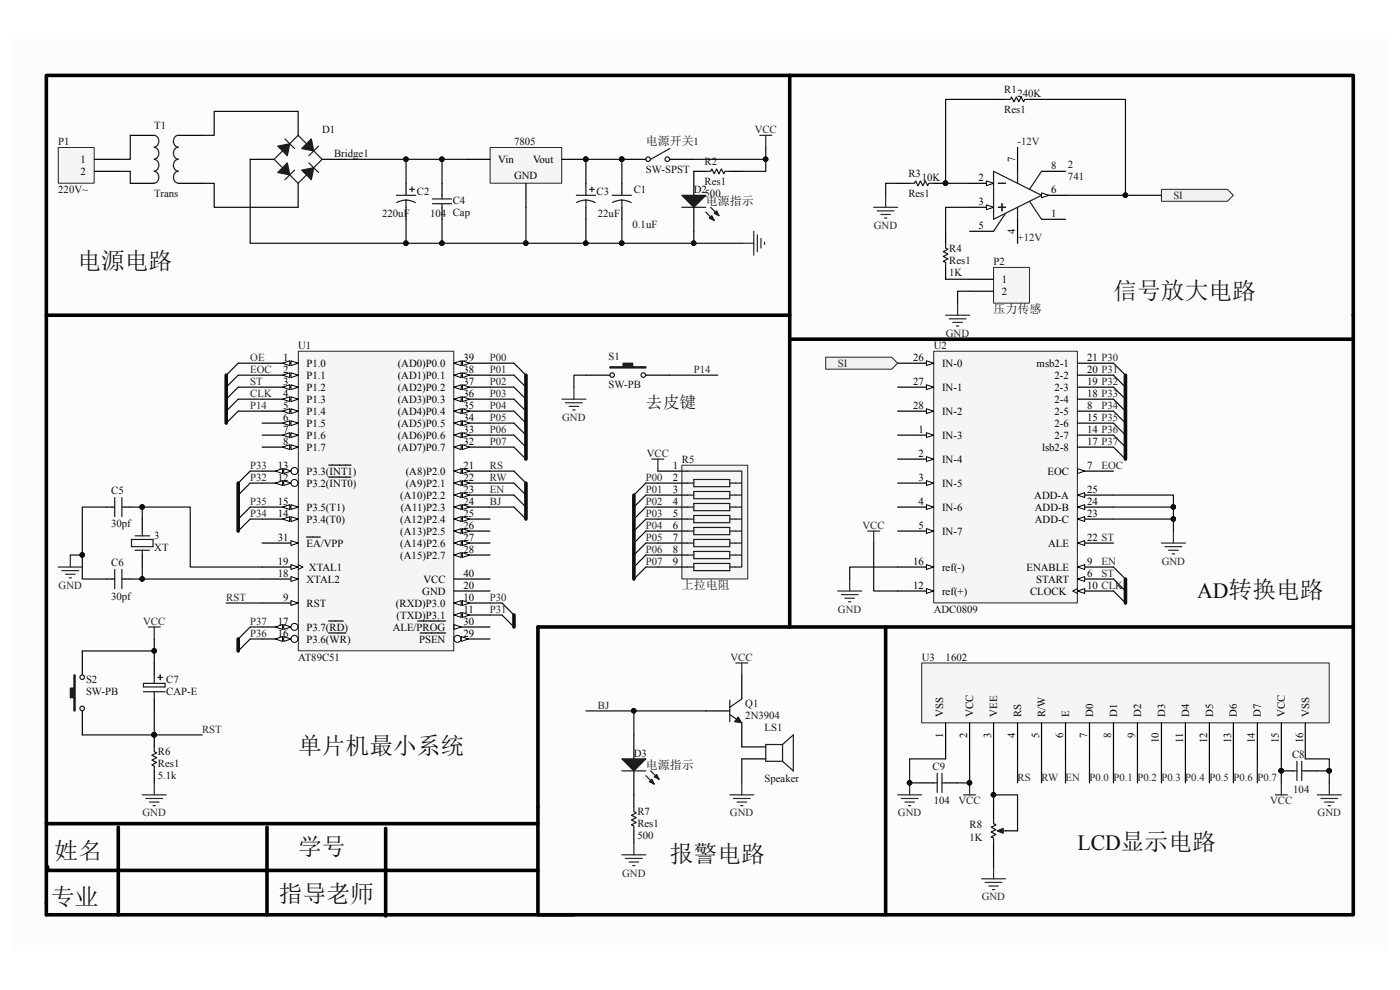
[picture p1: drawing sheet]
<svg xmlns="http://www.w3.org/2000/svg" width="297mm" height="210mm" viewBox="0 0 297 210" stroke-linecap="round" stroke-linejoin="round" font-family="sans-serif">
<path d="M2.2 8.4h292.5v193.2h-292.5z" fill="#fcfcfc"/>
<path d="M63.3 74.5h33v63.5h-33z" fill="#f5f5f5"/>
<path d="M63.3 74.5h33v63.5h-33z" fill="none" stroke="#262626" stroke-width=".21"/>
<path d="M55.6 115.2h7.6" fill="none" stroke="#000" stroke-width=".25"/>
<path d="M61.7 114.7l1.5 .5-1.5 .5z" fill="#fcfcfc" stroke="#000" stroke-width=".21"/>
<path d="M65 113.9h3M55.6 120.3h7.6" fill="none" stroke="#000" stroke-width=".25"/>
<path d="M63.2 119.8l1.1 .5-1.1 .5" fill="none" stroke="#000" stroke-width=".21"/>
<path d="M61.7 119.8l1.5 .5-1.5 .5z" fill="#fcfcfc" stroke="#000" stroke-width=".21"/>
<path d="M55.6 122.8h7.6" fill="none" stroke="#000" stroke-width=".25"/>
<path d="M61.7 122.3l1.5 .5-1.5 .5z" fill="#fcfcfc" stroke="#000" stroke-width=".21"/>
<path d="M55.6 127.9h7.6" fill="none" stroke="#000" stroke-width=".25"/>
<path d="M61.7 127.4l1.5 .5-1.5 .5z" fill="#fcfcfc" stroke="#000" stroke-width=".21"/>
<path d="M55.6 133h7.6" fill="none" stroke="#000" stroke-width=".25"/>
<g fill="#fcfcfc" stroke="#000" stroke-width=".21">
<path d="M60.2 132.5l1.5 .5-1.5 .5z"/>
<path d="M58.4 133l1.5-.5v1z"/>
<circle cx="62.5" cy="133" r=".74"/>
</g>
<path d="M55.6 135.5h7.6M69.7 131.7h3.1" fill="none" stroke="#000" stroke-width=".25"/>
<g fill="#fcfcfc" stroke="#000" stroke-width=".21">
<path d="M60.2 135l1.5 .5-1.5 .6z"/>
<path d="M58.4 135.5l1.5-.5v1.1z"/>
<circle cx="62.5" cy="135.5" r=".74"/>
</g>
<path d="M55.6 102.5h7.6M69.7 134.3h3.6" fill="none" stroke="#000" stroke-width=".25"/>
<g fill="#fcfcfc" stroke="#000" stroke-width=".21">
<path d="M60.2 102l1.5 .5-1.5 .5z"/>
<path d="M58.4 102.5l1.5-.5v1z"/>
<circle cx="62.5" cy="102.5" r=".74"/>
</g>
<path d="M55.6 99.9h7.6M69.7 101.2h4.8" fill="none" stroke="#000" stroke-width=".25"/>
<g fill="#fcfcfc" stroke="#000" stroke-width=".21">
<path d="M60.2 99.4l1.5 .5-1.5 .5z"/>
<path d="M58.4 99.9l1.5-.5v1z"/>
<circle cx="62.5" cy="99.9" r=".74"/>
</g>
<path d="M69.7 98.7h4.8M55.6 110.1h7.6" fill="none" stroke="#000" stroke-width=".25"/>
<g fill="#fcfcfc" stroke="#000" stroke-width=".21">
<path d="M61.7 109.6l1.5 .5-1.5 .5z"/>
<path d="M59.9 110.1l1.6-.5v1z"/>
</g>
<path d="M55.6 107.6h7.6" fill="none" stroke="#000" stroke-width=".25"/>
<g fill="#fcfcfc" stroke="#000" stroke-width=".21">
<path d="M61.7 107.1l1.5 .5-1.5 .5z"/>
<path d="M59.9 107.6l1.6-.5v1z"/>
</g>
<path d="M55.6 77h7.6" fill="none" stroke="#000" stroke-width=".25"/>
<g fill="#fcfcfc" stroke="#000" stroke-width=".21">
<path d="M61.7 76.5l1.5 .5-1.5 .5z"/>
<path d="M59.9 77l1.6-.5v1z"/>
</g>
<path d="M55.6 79.6h7.6" fill="none" stroke="#000" stroke-width=".25"/>
<g fill="#fcfcfc" stroke="#000" stroke-width=".21">
<path d="M61.7 79.1l1.5 .5-1.5 .5z"/>
<path d="M59.9 79.6l1.6-.5v1z"/>
</g>
<path d="M55.6 82.1h7.6" fill="none" stroke="#000" stroke-width=".25"/>
<g fill="#fcfcfc" stroke="#000" stroke-width=".21">
<path d="M61.7 81.6l1.5 .5-1.5 .5z"/>
<path d="M59.9 82.1l1.6-.5v1z"/>
</g>
<path d="M55.6 84.7h7.6" fill="none" stroke="#000" stroke-width=".25"/>
<g fill="#fcfcfc" stroke="#000" stroke-width=".21">
<path d="M61.7 84.2l1.5 .5-1.5 .5z"/>
<path d="M59.9 84.7l1.6-.5v1z"/>
</g>
<path d="M55.6 87.2h7.6" fill="none" stroke="#000" stroke-width=".25"/>
<g fill="#fcfcfc" stroke="#000" stroke-width=".21">
<path d="M61.7 86.7l1.5 .5-1.5 .5z"/>
<path d="M59.9 87.2l1.6-.5v1z"/>
</g>
<path d="M55.6 89.8h7.6" fill="none" stroke="#000" stroke-width=".25"/>
<g fill="#fcfcfc" stroke="#000" stroke-width=".21">
<path d="M61.7 89.2l1.5 .6-1.5 .5z"/>
<path d="M59.9 89.8l1.6-.6v1.1z"/>
</g>
<path d="M55.6 92.3h7.6" fill="none" stroke="#000" stroke-width=".25"/>
<g fill="#fcfcfc" stroke="#000" stroke-width=".21">
<path d="M61.7 91.8l1.5 .5-1.5 .5z"/>
<path d="M59.9 92.3l1.6-.5v1z"/>
</g>
<path d="M55.6 94.8h7.6" fill="none" stroke="#000" stroke-width=".25"/>
<g fill="#fcfcfc" stroke="#000" stroke-width=".21">
<path d="M61.7 94.3l1.5 .5-1.5 .6z"/>
<path d="M59.9 94.8l1.6-.5v1.1z"/>
</g>
<path d="M96.3 77h7.6" fill="none" stroke="#000" stroke-width=".25"/>
<g fill="#fcfcfc" stroke="#000" stroke-width=".21">
<path d="M96.3 77l1.5-.5v1z"/>
<path d="M98.1 76.5l1.5 .5-1.5 .5z"/>
</g>
<path d="M96.3 79.6h7.6" fill="none" stroke="#000" stroke-width=".25"/>
<g fill="#fcfcfc" stroke="#000" stroke-width=".21">
<path d="M96.3 79.6l1.5-.5v1z"/>
<path d="M98.1 79.1l1.5 .5-1.5 .5z"/>
</g>
<path d="M96.3 82.1h7.6" fill="none" stroke="#000" stroke-width=".25"/>
<g fill="#fcfcfc" stroke="#000" stroke-width=".21">
<path d="M96.3 82.1l1.5-.5v1z"/>
<path d="M98.1 81.6l1.5 .5-1.5 .5z"/>
</g>
<path d="M96.3 84.7h7.6" fill="none" stroke="#000" stroke-width=".25"/>
<g fill="#fcfcfc" stroke="#000" stroke-width=".21">
<path d="M96.3 84.7l1.5-.5v1z"/>
<path d="M98.1 84.2l1.5 .5-1.5 .5z"/>
</g>
<path d="M96.3 87.2h7.6" fill="none" stroke="#000" stroke-width=".25"/>
<g fill="#fcfcfc" stroke="#000" stroke-width=".21">
<path d="M96.3 87.2l1.5-.5v1z"/>
<path d="M98.1 86.7l1.5 .5-1.5 .5z"/>
</g>
<path d="M96.3 89.8h7.6" fill="none" stroke="#000" stroke-width=".25"/>
<g fill="#fcfcfc" stroke="#000" stroke-width=".21">
<path d="M96.3 89.8l1.5-.6v1.1z"/>
<path d="M98.1 89.2l1.5 .6-1.5 .5z"/>
</g>
<path d="M96.3 92.3h7.6" fill="none" stroke="#000" stroke-width=".25"/>
<g fill="#fcfcfc" stroke="#000" stroke-width=".21">
<path d="M96.3 92.3l1.5-.5v1z"/>
<path d="M98.1 91.8l1.5 .5-1.5 .5z"/>
</g>
<path d="M96.3 94.8h7.6" fill="none" stroke="#000" stroke-width=".25"/>
<g fill="#fcfcfc" stroke="#000" stroke-width=".21">
<path d="M96.3 94.8l1.5-.5v1.1z"/>
<path d="M98.1 94.3l1.5 .5-1.5 .6z"/>
</g>
<path d="M96.3 99.9h7.6" fill="none" stroke="#000" stroke-width=".25"/>
<g fill="#fcfcfc" stroke="#000" stroke-width=".21">
<path d="M96.3 99.9l1.5-.5v1z"/>
<path d="M98.1 99.4l1.5 .5-1.5 .5z"/>
</g>
<path d="M96.3 102.5h7.6" fill="none" stroke="#000" stroke-width=".25"/>
<g fill="#fcfcfc" stroke="#000" stroke-width=".21">
<path d="M96.3 102.5l1.5-.5v1z"/>
<path d="M98.1 102l1.5 .5-1.5 .5z"/>
</g>
<path d="M96.3 105h7.6" fill="none" stroke="#000" stroke-width=".25"/>
<g fill="#fcfcfc" stroke="#000" stroke-width=".21">
<path d="M96.3 105l1.5-.5v1z"/>
<path d="M98.1 104.5l1.5 .5-1.5 .5z"/>
</g>
<path d="M96.3 107.6h7.6" fill="none" stroke="#000" stroke-width=".25"/>
<g fill="#fcfcfc" stroke="#000" stroke-width=".21">
<path d="M96.3 107.6l1.5-.5v1z"/>
<path d="M98.1 107.1l1.5 .5-1.5 .5z"/>
</g>
<path d="M96.3 110.1h7.6" fill="none" stroke="#000" stroke-width=".25"/>
<g fill="#fcfcfc" stroke="#000" stroke-width=".21">
<path d="M96.3 110.1l1.5-.5v1z"/>
<path d="M98.1 109.6l1.5 .5-1.5 .5z"/>
</g>
<path d="M96.3 112.7h7.6" fill="none" stroke="#000" stroke-width=".25"/>
<g fill="#fcfcfc" stroke="#000" stroke-width=".21">
<path d="M96.3 112.7l1.5-.6v1.1z"/>
<path d="M98.1 112.1l1.5 .6-1.5 .5z"/>
</g>
<path d="M96.3 115.2h7.6" fill="none" stroke="#000" stroke-width=".25"/>
<g fill="#fcfcfc" stroke="#000" stroke-width=".21">
<path d="M96.3 115.2l1.5-.5v1z"/>
<path d="M98.1 114.7l1.5 .5-1.5 .5z"/>
</g>
<path d="M96.3 117.7h7.6" fill="none" stroke="#000" stroke-width=".25"/>
<g fill="#fcfcfc" stroke="#000" stroke-width=".21">
<path d="M96.3 117.7l1.5-.5v1z"/>
<path d="M98.1 117.2l1.5 .5-1.5 .5z"/>
</g>
<path d="M96.3 135.5h7.6" fill="none" stroke="#000" stroke-width=".25"/>
<g fill="#fcfcfc" stroke="#000" stroke-width=".21">
<path d="M97.8 135l1.6 .5-1.6 .6z"/>
<circle cx="97.1" cy="135.5" r=".74"/>
</g>
<path d="M89.1 134.3h5.4M96.3 133h7.6" fill="none" stroke="#000" stroke-width=".25"/>
<path d="M96.3 132.5l1.5 .5-1.5 .5z" fill="#fcfcfc" stroke="#000" stroke-width=".21"/>
<path d="M88.6 131.7h5.9M96.3 130.5h7.6" fill="none" stroke="#000" stroke-width=".25"/>
<g fill="#fcfcfc" stroke="#000" stroke-width=".21">
<path d="M96.3 130.5l1.5-.6v1.1z"/>
<path d="M98.1 129.9l1.5 .6-1.5 .5z"/>
</g>
<path d="M96.3 127.9h7.6" fill="none" stroke="#000" stroke-width=".25"/>
<g fill="#fcfcfc" stroke="#000" stroke-width=".21">
<path d="M96.3 127.9l1.5-.5v1z"/>
<path d="M98.1 127.4l1.5 .5-1.5 .5z"/>
</g>
<path d="M96.3 125.4h7.6M96.3 122.8h7.6" fill="none" stroke="#000" stroke-width=".25"/>
<path d="M144.7 98.7h13.9v24.1h-13.9z" fill="#f5f5f5"/>
<path d="M144.7 98.7h13.9v24.1h-13.9z" fill="none" stroke="#262626" stroke-width=".21"/>
<g fill="none" stroke="#1c1c1c" stroke-width=".25">
<path d="M87.4 39.7v1M84.1 41.4h4.1M86.1 42.4v1.6M86.1 42.4l1.3 .2 .7 .4M86.1 42.4l-.8 .1-1.1 .5M86.9 40.2h1M145.9 99.9h11.5v20.4h-2.6M23.8 107.6h.5M24.3 105.5v4.1M25.9 107.6h.5M25.9 105.5v4.1M27.9 114.4h4.6v1.6h-4.6z"/>
<path d="M28.7 113.7h3M28.7 116.7h3M30.2 112.7v1M30.2 116.7v1M145.9 117.7h1.3M145.9 115.2h1.3M145.9 112.7h1.3M145.9 110.1h1.3M145.9 107.6h1.3M145.9 105h1.3M145.9 102.5h1.3M147.2 101.7h7.6v1.5h-7.6z"/>
<path d="M147.2 104.3h7.6v1.5h-7.6zM147.2 106.8h7.6v1.5h-7.6zM147.2 109.3h7.6v1.6h-7.6zM147.2 111.9h7.6v1.5h-7.6zM147.2 114.4h7.6v1.6h-7.6zM147.2 117h7.6v1.5h-7.6zM147.2 119.5h7.6v1.5h-7.6zM154.8 117.7h2.6M154.8 115.2h2.6M154.8 112.7h2.6M154.8 110.1h2.6M154.8 107.6h2.6"/>
<path d="M154.8 105h2.6M154.8 102.5h2.6M23.8 122.8h.5M24.3 120.8v4.1M25.9 120.8v4.1M25.9 122.8h.5M145.9 120.3h1.3M30.4 145h4.6v.7h-4.6zM30.4 146.7h4.6M32.7 143.2v1.8M32.7 146.7v1.6M33.5 143.7h1"/>
<path d="M34 143.2v1"/>
<circle cx="17.4" cy="150.3" r=".48"/>
<circle cx="17.4" cy="143.7" r=".48"/>
</g>
<g fill="none" stroke="#000" stroke-width=".25">
<path d="M86.1 38.9v2.5M86.1 44v2.5M139.6 99.9h6.3M22.6 107.6h1.2M26.4 107.6h1.2M30.2 110.1v2.6M30.2 117.7v2.6M139.6 117.7h6.3M139.6 115.2h6.3M139.6 112.7h6.3M139.6 110.1h6.3M139.6 107.6h6.3"/>
<path d="M139.6 105h6.3M139.6 102.5h6.3M17.5 138.1v5.1M22.6 122.8h1.2M26.4 122.8h1.2M139.6 120.3h6.3M17.5 150.8v5.1M32.7 140.6v2.6M32.7 148.3v2.5"/>
</g>
<g fill="none" stroke="#0e0e0e" stroke-width=".25">
<path d="M53.1 99.9l-2.6 2.6M53.1 102.5l-2.6 2.5M53.1 107.6l-2.6 2.5M53.1 110.1l-2.6 2.6M137 102.5l-2.5 2.5M137 105l-2.5 2.6M137 107.6l-2.5 2.5M137 110.1l-2.5 2.6M137 112.7l-2.5 2.5M137 115.2l-2.5 2.5M137 117.7l-2.5 2.6M53.1 133l-2.6 2.5"/>
<path d="M53.1 135.5l-2.6 2.6M106.5 127.9l2.5 2.6M106.5 130.5l2.5 2.5M137 120.3l-2.5 2.5"/>
</g>
<g fill="none" stroke="#262626" stroke-width=".25">
<path d="M138.3 97.4h2.5M139.6 97.4v2.5M14.9 117.7v2.6M12.4 120.3h5.1M13.1 121h3.6M13.9 121.8h2M14.7 122.6h.5M31.5 133h2.5M32.7 133v2.5M30.2 168.6h5.1M30.9 169.4h3.6M31.7 170.1h2"/>
<path d="M32.5 170.9h.5M32.7 166.1v2.5"/>
</g>
<path d="M15.7 143.2h.2v7.6h-.2v-2.8h-.8v-2h.8z" fill-rule="evenodd" fill="#1c1c1c" stroke="#1c1c1c" stroke-width=".25"/>
<path d="M9.8 66.9h157.7M287.1 66.9v66.1h-119.6M287.1 133v61h-173v-22.8" fill="none" stroke="#000" stroke-width=".76"/>
<path d="M104 31.3h15.2v7.6h-15.2z" fill="#f5f5f5"/>
<path d="M104 31.3h15.2v7.6h-15.2z" fill="none" stroke="#262626" stroke-width=".21"/>
<g fill="none" stroke="#000" stroke-width=".25">
<path d="M27.6 28.7h5.1M27.6 38.9h5.1M37.8 28.7h5.1M37.8 38.9h5.1M53.1 33.8h5.1M63.2 23.6v5.1M63.2 38.9v5.1M68.3 33.8h5.1M93.8 38.9v2.5M98.9 33.8h5M111.6 38.9v5.1M119.2 33.8h5.1"/>
<path d="M124.3 38.9v2.5M131.9 38.9v2.5M147.2 36.3v5.1M93.8 44v2.5M124.3 44v2.5M131.9 44v2.5M147.2 44v5.1"/>
</g>
<circle cx="124.3" cy="33.8" r=".48" fill="#0e0e0e" stroke="#0e0e0e" stroke-width=".21"/>
<g fill="none" stroke="#1c1c1c" stroke-width=".25">
<path d="M32.7 28.7a1.29 1.29 0 0 1 1 1.3 1.29 1.29 0 0 1-1 1.2M32.7 31.3a1.29 1.29 0 0 1 1 1.2 1.29 1.29 0 0 1-1 1.2M32.7 33.8a1.29 1.29 0 0 1 1 1.2 1.29 1.29 0 0 1-1 1.3M32.7 36.3a1.29 1.29 0 0 1 1 1.3 1.29 1.29 0 0 1-1 1.2M37.8 28.7a1.27 1.27 0 0 0-1 1.3 1.27 1.27 0 0 0 1 1.2M37.8 31.3a1.27 1.27 0 0 0-1 1.2 1.27 1.27 0 0 0 1 1.2M37.8 33.8a1.27 1.27 0 0 0-1 1.2 1.27 1.27 0 0 0 1 1.3M37.8 36.3a1.27 1.27 0 0 0-1 1.3 1.27 1.27 0 0 0 1 1.2M58.2 33.8l5-5.1 5.1 5.1-5.1 5.1zM60.4 29.5l2.1 2M62.5 36.1l-2.1 2M65.5 34.6l2.1 2"/>
<path d="M67.6 31l-2.1 2M125.6 39.7v1M91.7 42.2h4.1M91.7 43.2h4.1M93.8 41.4v.8M93.8 43.2v.8M122.3 41.4h4M124.3 42.4v1.6M124.3 42.4l1.2 .2 .8 .4M124.3 42.4l-.8 .1-1.2 .5M125.1 40.2h1M129.9 41.4h4.1"/>
<path d="M131.9 42.4v1.6M131.9 42.4l1.2 .2 .8 .4M131.9 42.4l-.8 .1-1.2 .5M144.6 44h5.1M149.7 45l1.8 1.8M150.7 44l1.8 1.8"/>
</g>
<g fill="#1c1c1c" stroke="#1c1c1c" stroke-width=".25">
<path d="M144.6 41.4h5.1l-2.5 2.6z"/>
<path d="M150.5 46.3l.5-.5 .5 1z"/>
<path d="M151.5 45.2l.5-.5 .5 1.1z"/>
<path d="M58.9 31l2.6-.5-.5 2.5z"/>
<path d="M66 29.5l.6 2.5-2.6-.5z"/>
<path d="M61 34.6l.5 2.5-2.6-.5z"/>
<path d="M64 36.1l2.6-.5-.6 2.5z"/>
</g>
<path d="M161.2 28.7h2.5M162.4 28.7v2.6M157.4 51.6h2.5M159.9 49.1v5M160.7 49.8v3.6M161.4 50.6v2M162.2 51.4v.5" fill="none" stroke="#262626" stroke-width=".25"/>
<path d="M12.4 31.3h7.6v7.6h-7.6z" fill="#f5f5f5"/>
<path d="M12.4 31.3h7.6v7.6h-7.6z" fill="none" stroke="#262626" stroke-width=".21"/>
<path d="M20 33.8h5.1M20 36.3h5.1M205.7 38.9h5.1" fill="none" stroke="#000" stroke-width=".25"/>
<path d="M209.3 38.4l1.5 .5-1.5 .5z" fill="#fcfcfc" stroke="#000" stroke-width=".21"/>
<path d="M205.7 44h5.1" fill="none" stroke="#000" stroke-width=".25"/>
<path d="M209.3 43.5l1.5 .5-1.5 .5z" fill="#fcfcfc" stroke="#000" stroke-width=".21"/>
<path d="M221 41.4h5" fill="none" stroke="#000" stroke-width=".25"/>
<path d="M221 40.9l1.5 .5-1.5 .5z" fill="#fcfcfc" stroke="#000" stroke-width=".21"/>
<path d="M190.4 38.9h2.6M198.1 38.9h2.5M210.8 21.1h2.5M215.9 31.3v5M218.4 21.1h2.6M221 36.3h5M205.7 49.1h5.1M215.9 46.5v5.1M221 46.5h5" fill="none" stroke="#000" stroke-width=".25"/>
<path d="M193 38.9h1l.2-.5 .6 1 .5-1 .5 1 .5-1 .5 1 .2-.5h1.1M210.8 36.3l10.2 5.1-10.2 5.1zM211.8 38.9h1.5M213.3 21.1h1l.3-.5 .5 1 .5-1 .5 1 .5-1 .5 1 .3-.5h1M215.9 36.3v2.6M221 36.3l-2.6 3.9M211.8 44h1.5M212.6 43.2v1.5M213.3 45.2l-2.5 3.9M215.9 44v2.5M218.4 42.7l2.6 3.8" fill="none" stroke="#1c1c1c" stroke-width=".25"/>
<circle cx="200.6" cy="38.9" r=".48" fill="#0e0e0e" stroke="#0e0e0e" stroke-width=".21"/>
<path d="M185.3 44h5.1M186.1 44.7h3.6M186.9 45.5h2M187.6 46.3h.5M187.9 41.4v2.6" fill="none" stroke="#262626" stroke-width=".25"/>
<path d="M210.8 56.8h7.6v7.5h-7.6z" fill="#f5f5f5"/>
<path d="M210.8 56.7h7.6v7.6h-7.6z" fill="none" stroke="#262626" stroke-width=".21"/>
<g fill="none" stroke="#000" stroke-width=".25">
<path d="M147.2 36.3h2.5M154.8 36.3h2.6M200.6 49.1v2.5M200.6 56.7v2.5M205.7 59.2h5.1M205.7 61.8h5.1M32.7 155.9v2.5M134.5 155.9v5.1M157.4 158.4h5M32.7 163.5v2.6M134.5 163.5v7.7M134.5 176.2v2.6"/>
<path d="M157.4 161h5"/>
</g>
<path d="M149.7 36.3h1l.3-.5 .5 1.1 .5-1.1 .5 1.1 .5-1.1 .5 1.1 .3-.6h1M200.6 51.6v1l.5 .3-1 .5 1 .5-1 .5 1 .5-1 .5 .5 .3v1M32.7 158.4v1.1l.5 .2-1 .5 1 .5-1 .5 1 .5-1 .6 .5 .2v1M166 157.9l2.3-2v7.6l-2.3-2M166 157.9v3.6M166 157.9h-3.6v3.6h3.6M131.9 163.5h5.1M134.5 171.2v1l.5 .2-1 .5 1 .5-1 .6 1 .5-1 .5 .5 .2v1M137 164.5l1.8 1.8M138 163.5l1.8 1.8" fill="none" stroke="#1c1c1c" stroke-width=".25"/>
<g fill="none" stroke="#262626" stroke-width=".25">
<path d="M200.6 66.9h5.1M201.4 67.6h3.5M202.1 68.4h2.1M202.9 69.2h.5M203.1 64.3v2.6M134.5 178.8v2.5M154.8 168.6h5.1M155.6 169.4h3.5M156.3 170.1h2.1M157.1 170.9h.5M157.4 166.1v2.5M131.9 181.3h5.1"/>
<path d="M132.7 182.1h3.5M133.5 182.9h2M134.2 183.6h.5"/>
</g>
<g fill="#1c1c1c" stroke="#1c1c1c" stroke-width=".25">
<path d="M131.9 161h5.1l-2.5 2.5z"/>
<path d="M137.8 165.8l.5-.5 .5 1z"/>
<path d="M138.8 164.8l.5-.5 .5 1z"/>
</g>
<circle cx="32.7" cy="155.9" r=".48" fill="#0e0e0e" stroke="#0e0e0e" stroke-width=".21"/>
<path d="M167.5 16h119.6v50.9M167.5 16h-157.7v178h112M167.5 16v117M167.5 72h119.6M187.9 133v61" fill="none" stroke="#000" stroke-width=".76"/>
<path d="M195.6 140.7h86.4v12.6h-86.4z" fill="#f5f5f5"/>
<path d="M195.5 140.6h86.5v12.7h-86.5z" fill="none" stroke="#262626" stroke-width=".21"/>
<g fill="none" stroke="#000" stroke-width=".25">
<path d="M200.6 153.3v7.7M205.7 153.3v7.7M210.8 153.3v7.7M215.9 153.3v7.7M221 153.3v7.7M226 153.3v7.7M231.1 153.3v7.7M236.2 153.3v7.7M241.3 153.3v7.7M246.4 153.3v7.7M251.5 153.3v7.7M256.6 153.3v7.7"/>
<path d="M261.7 153.3v7.7M266.7 153.3v7.7M271.8 153.3v7.7M276.9 153.3v7.7M195.5 166.1h2.6M200.6 166.1h2.5M210.8 171.2v2.5M210.8 178.8v2.5M213.3 176.2h2.6M271.8 163.5h2.6M276.9 163.5h2.6"/>
</g>
<g fill="none" stroke="#262626" stroke-width=".25">
<path d="M190.4 168.6h5.1M191.2 169.4h3.6M192 170.1h2M192.7 170.9h.5M193 166.1v2.5M204.4 168.6h2.6M205.7 166.1v2.5M270.6 168.6h2.5M271.8 166.1v2.5M279.5 168.6h5M280.2 169.4h3.6M281 170.1h2"/>
<path d="M281.7 170.9h.6M282 166.1v2.5M208.2 186.4h5.1M209 187.2h3.6M209.8 187.9h2M210.5 188.7h.5M210.8 183.9v2.5"/>
</g>
<g fill="#0e0e0e" stroke="#0e0e0e" stroke-width=".21">
<circle cx="205.7" cy="166" r=".48"/>
<circle cx="192.9" cy="166" r=".48"/>
<circle cx="271.8" cy="163.5" r=".48"/>
</g>
<path d="M198.1 166.1h.7M198.8 164v4.1M199.8 164v4.1M199.8 166.1h.8M210.8 173.7v1l.5 .3-1 .5 1 .5-1 .5 1 .5-1 .5 .5 .3v1M212.1 176.2h1.2M274.4 163.5h.7M275.1 161.5v4.1M276.2 161.5v4.1M276.2 163.5h.7" fill="none" stroke="#1c1c1c" stroke-width=".25"/>
<path d="M211.5 176.2l1.3-.5v1z" fill="#1c1c1c" stroke="#1c1c1c" stroke-width=".25"/>
<path d="M246.4 40.2h14l1.3 1.2-1.3 1.3h-14z" fill-rule="evenodd" fill="#f0f0f0" stroke="#262626" stroke-width=".21"/>
<path d="M167.5 133h-53.4v38.2M9.8 174.7h104.3M25.1 175.5v18.5M56.6 175.5v18.5M81.8 175.7v18.6M10.1 183.9v.7h104" fill="none" stroke="#000" stroke-width=".76"/>
<path d="M131.9 33.8h5.1M142.1 33.8h5.1M124.3 79.6h5.1M137 79.6h5.1M149.7 150.8h5.1M157.4 143.2v5.1M157.4 153.3v5.1" fill="none" stroke="#000" stroke-width=".25"/>
<path d="M129.4 77.8h2.8v-.8h2v.8h2.8v.3h-7.6z" fill-rule="evenodd" fill="#1c1c1c" stroke="#1c1c1c" stroke-width=".25"/>
<g fill="none" stroke="#1c1c1c" stroke-width=".25">
<path d="M142.1 31.5l-4.1 2.3M154.8 151.6l2.6 1.7M154.8 148.5v4.6M157.4 148.3l-2.6 1.7"/>
<circle cx="137.5" cy="33.8" r=".48"/>
<circle cx="141.6" cy="33.8" r=".48"/>
<circle cx="129.9" cy="79.6" r=".48"/>
<circle cx="136.5" cy="79.6" r=".48"/>
</g>
<path d="M119.2 84.7h5.1M120 85.4h3.5M120.7 86.2h2.1M121.5 87h.5M121.8 82.1v2.6M156.1 140.6h2.5M157.4 140.6v2.6" fill="none" stroke="#262626" stroke-width=".25"/>
<g fill="#0e0e0e" stroke="#0e0e0e" stroke-width=".21">
<circle cx="131.9" cy="33.8" r=".48"/>
<circle cx="32.7" cy="138.1" r=".48"/>
<circle cx="30.2" cy="107.5" r=".48"/>
<circle cx="30.2" cy="122.8" r=".48"/>
<circle cx="17.4" cy="117.7" r=".48"/>
<circle cx="32.7" cy="155.9" r=".48"/>
<circle cx="131.9" cy="51.6" r=".48"/>
<circle cx="147.2" cy="51.6" r=".48"/>
<circle cx="93.7" cy="33.8" r=".48"/>
<circle cx="93.7" cy="51.6" r=".48"/>
<circle cx="111.6" cy="51.6" r=".48"/>
<circle cx="124.3" cy="51.6" r=".48"/>
<circle cx="86.1" cy="33.8" r=".48"/>
<circle cx="86.1" cy="51.6" r=".48"/>
<circle cx="238.7" cy="41.4" r=".48"/>
<circle cx="200.6" cy="38.9" r=".48"/>
<circle cx="271.8" cy="163.5" r=".48"/>
<circle cx="210.8" cy="168.6" r=".48"/>
<circle cx="282" cy="163.5" r=".49"/>
<circle cx="205.7" cy="166" r=".48"/>
<circle cx="192.9" cy="166" r=".48"/>
<circle cx="134.4" cy="150.8" r=".48"/>
<circle cx="162.4" cy="33.8" r=".48"/>
<circle cx="124.3" cy="33.8" r=".48"/>
</g>
<g fill="none" stroke="#0e0e0e" stroke-width=".25">
<path d="M25.1 36.3h2.5v2.6M27.6 28.7v5.1h-2.5M42.9 38.9h2.5v5.1h17.8M53.1 33.8v17.8h33M63.2 23.6h-17.8v5.1h-2.5M73.4 33.8h12.7M93.8 33.8h-7.7v5.1M98.9 33.8h-5.1v5.1M124.3 38.9v-5.1h7.6v5.1M147.2 33.8h15.2M162.4 31.3v5h-5M190.4 38.9h-2.5v2.5"/>
<path d="M210.8 21.1h-10.2v17.8h5.1M221 21.1h17.8v20.3M86.1 46.5v5.1h7.7M111.6 44v7.6h-17.8v-5.1M111.6 51.6h45.8M124.3 46.5v5.1M131.9 46.5v5.1M147.2 49.1v2.5M200.6 59.2h5.1M205.7 44h-5.1v5.1M226 41.4h20.4M55.6 77h-5.1l-2.5 2.6"/>
<path d="M55.6 79.6h-5.1l-2.5 2.5M103.9 77h5.1l2.6 2.6M103.9 79.6h5.1l2.6 2.5M124.3 79.6h-2.5v2.5M142.1 79.6h10.2M205.7 61.8h-2.6v2.5M53.1 99.9h2.5M55.6 82.1h-5.1l-2.5 2.6M55.6 84.7h-5.1l-2.5 2.5M55.6 87.2h-5.1l-2.5 2.6M103.9 99.9h5.1l2.6 2.6M103.9 82.1h5.1l2.6 2.6"/>
<path d="M103.9 84.7h5.1l2.6 2.5M103.9 87.2h5.1l2.6 2.6M103.9 94.8h5.1l2.6 2.6M103.9 92.3h5.1l2.6 2.5M103.9 89.8h5.1l2.6 2.5M14.9 117.7h2.6M22.6 107.6h-5.1v15.2h5.1M27.6 107.6h2.6v2.5M30.2 107.6h10.2v12.7h15.2M53.1 102.5h2.5M53.1 107.6h2.5M53.1 110.1h2.5"/>
<path d="M103.9 102.5h5.1l2.6 2.5M103.9 105h5.1l2.6 2.6M103.9 107.6h5.1l2.6 2.5M137 102.5h2.6M137 105h2.6M137 107.6h2.6M137 110.1h2.6M137 112.7h2.6M137 115.2h2.6M137 117.7h2.6M17.5 138.1h15.2M30.2 120.3v2.5h-2.6"/>
<path d="M30.2 122.8h25.4M32.7 135.5v5.1M48 127.9h7.6M53.1 133h2.5M53.1 135.5h2.5M103.9 127.9h2.6M103.9 130.5h2.6M137 120.3h2.6M17.5 155.9h25.4M32.7 150.8v5.1M124.3 150.8h10.2v5.1M134.5 150.8h15.2"/>
<path d="M157.4 161v5.1M200.6 161h-7.6v5.1h2.5M205.7 161v5.1h-2.6M210.8 161v10.2M210.8 168.6h5.1v7.6M215.9 161v5.1M221 161v5.1M226 161v5.1M231.1 161v5.1M236.2 161v5.1M241.3 161v5.1M246.4 161v5.1"/>
<path d="M251.5 161v5.1M256.6 161v5.1M261.7 161v5.1M266.7 161v5.1M271.8 161v5.1M276.9 161h5.1v5.1M279.5 163.5h2.5M210.8 181.3v2.6"/>
</g>
<path d="M48 79.6v10.2M111.6 79.6v17.8M50.5 102.5v10.2M111.6 102.5v7.6M134.5 105v17.8M50.5 135.5v2.6M109 130.5v2.5" fill="none" stroke="#0e0e0e" stroke-width=".76"/>
<path d="M156.6 152.1l.8 1.2-1.6-.2z" fill="#1c1c1c" stroke="#1c1c1c" stroke-width=".21"/>
<path d="M198.1 74.5h30.5v53.4h-30.5z" fill="#f5f5f5"/>
<path d="M198.1 74.5h30.5v53.4h-30.5z" fill="none" stroke="#262626" stroke-width=".21"/>
<path d="M190.4 77h7.7" fill="none" stroke="#000" stroke-width=".25"/>
<path d="M196.5 76.5l1.6 .5-1.6 .5z" fill="#fcfcfc" stroke="#000" stroke-width=".21"/>
<path d="M228.6 77h7.6M228.6 79.6h7.6M190.4 82.1h7.7" fill="none" stroke="#000" stroke-width=".25"/>
<path d="M196.5 81.6l1.6 .5-1.6 .5z" fill="#fcfcfc" stroke="#000" stroke-width=".21"/>
<path d="M190.4 87.2h7.7M228.6 82.1h7.6M228.6 84.7h7.6" fill="none" stroke="#000" stroke-width=".25"/>
<path d="M196.5 86.7l1.6 .5-1.6 .5z" fill="#fcfcfc" stroke="#000" stroke-width=".21"/>
<path d="M190.4 92.3h7.7M228.6 87.2h7.6M228.6 89.8h7.6" fill="none" stroke="#000" stroke-width=".25"/>
<path d="M196.5 91.8l1.6 .5-1.6 .5z" fill="#fcfcfc" stroke="#000" stroke-width=".21"/>
<path d="M190.4 97.4h7.7M228.6 92.3h7.6M228.6 94.8h7.6" fill="none" stroke="#000" stroke-width=".25"/>
<path d="M196.5 96.9l1.6 .5-1.6 .5z" fill="#fcfcfc" stroke="#000" stroke-width=".21"/>
<path d="M228.6 99.9h7.6" fill="none" stroke="#000" stroke-width=".25"/>
<path d="M228.6 99.4l1.5 .5-1.5 .5z" fill="#fcfcfc" stroke="#000" stroke-width=".21"/>
<path d="M190.4 102.5h7.7" fill="none" stroke="#000" stroke-width=".25"/>
<path d="M196.5 102l1.6 .5-1.6 .5z" fill="#fcfcfc" stroke="#000" stroke-width=".21"/>
<path d="M228.6 105h7.6" fill="none" stroke="#000" stroke-width=".25"/>
<path d="M228.6 105l1.5-.5v1z" fill="#fcfcfc" stroke="#000" stroke-width=".21"/>
<path d="M190.4 107.6h7.7" fill="none" stroke="#000" stroke-width=".25"/>
<path d="M196.5 107.1l1.6 .5-1.6 .5z" fill="#fcfcfc" stroke="#000" stroke-width=".21"/>
<path d="M228.6 107.6h7.6" fill="none" stroke="#000" stroke-width=".25"/>
<path d="M228.6 107.6l1.5-.5v1z" fill="#fcfcfc" stroke="#000" stroke-width=".21"/>
<path d="M228.6 110.1h7.6" fill="none" stroke="#000" stroke-width=".25"/>
<path d="M228.6 110.1l1.5-.5v1z" fill="#fcfcfc" stroke="#000" stroke-width=".21"/>
<path d="M190.4 112.7h7.7" fill="none" stroke="#000" stroke-width=".25"/>
<path d="M196.5 112.1l1.6 .6-1.6 .5z" fill="#fcfcfc" stroke="#000" stroke-width=".21"/>
<path d="M228.6 115.2h7.6" fill="none" stroke="#000" stroke-width=".25"/>
<path d="M228.6 115.2l1.5-.5v1z" fill="#fcfcfc" stroke="#000" stroke-width=".21"/>
<path d="M190.4 120.3h7.7" fill="none" stroke="#000" stroke-width=".25"/>
<path d="M196.5 119.8l1.6 .5-1.6 .5z" fill="#fcfcfc" stroke="#000" stroke-width=".21"/>
<path d="M228.6 120.3h7.6" fill="none" stroke="#000" stroke-width=".25"/>
<path d="M228.6 120.3l1.5-.5v1z" fill="#fcfcfc" stroke="#000" stroke-width=".21"/>
<path d="M228.6 122.8h7.6" fill="none" stroke="#000" stroke-width=".25"/>
<path d="M228.6 122.8l1.5-.5v1z" fill="#fcfcfc" stroke="#000" stroke-width=".21"/>
<path d="M190.4 125.4h7.7" fill="none" stroke="#000" stroke-width=".25"/>
<path d="M196.5 124.9l1.6 .5-1.6 .5z" fill="#fcfcfc" stroke="#000" stroke-width=".21"/>
<path d="M228.6 125.4h7.6" fill="none" stroke="#000" stroke-width=".25"/>
<path d="M228.6 124.9l-1 .5 1 .5" fill="none" stroke="#000" stroke-width=".21"/>
<path d="M228.6 125.4l1.5-.5v1z" fill="#fcfcfc" stroke="#000" stroke-width=".21"/>
<path d="M175.2 75.8h14l1.2 1.2-1.2 1.3h-14z" fill-rule="evenodd" fill="#f0f0f0" stroke="#262626" stroke-width=".21"/>
<g fill="none" stroke="#0e0e0e" stroke-width=".25">
<path d="M236.2 77l2.6 2.6M236.2 79.6l2.6 2.5M236.2 82.1l2.6 2.6M236.2 84.7l2.6 2.5M236.2 87.2l2.6 2.6M236.2 89.8l2.6 2.5M236.2 92.3l2.6 2.5M236.2 94.8l2.6 2.6M185.3 115.2v10.2h5.1M236.2 105h12.7v7.7M236.2 107.6h12.7M236.2 110.1h12.7"/>
<path d="M190.4 120.3h-10.1v2.5M236.2 120.3l2.6 2.5M236.2 122.8l2.6 2.6M236.2 125.4l2.6 2.5"/>
</g>
<path d="M238.8 79.6v17.8M238.8 122.8v5.1" fill="none" stroke="#0e0e0e" stroke-width=".76"/>
<path d="M184.1 112.7h2.5M185.3 112.7v2.5M246.4 115.2h5.1M247.2 116h3.5M247.9 116.7h2M248.7 117.5h.5M248.9 112.7v2.5M177.7 125.4h5.1M178.5 126.1h3.5M179.2 126.9h2.1M180 127.7h.5M180.3 122.8v2.6" fill="none" stroke="#262626" stroke-width=".25"/>
<g fill="#0e0e0e" stroke="#0e0e0e" stroke-width=".21">
<circle cx="248.9" cy="107.5" r=".48"/>
<circle cx="248.9" cy="110.1" r=".48"/>
</g>
<g font-size="5" fill="#0e0e0e">
<text x="16.4" y="57">电源电路</text>
<text x="236.2" y="63.3">信号放大电路</text>
<text x="63.2" y="160">单片机最小系统</text>
<text x="11.6" y="182.1">姓名</text>
<text x="63.2" y="181.4">学号</text>
<text x="142.1" y="182.9">报警电路</text>
<text x="59.2" y="191.3">指导老师</text>
<text x="10.8" y="192">专业</text>
</g>
<g font-size="4.6" fill="#0e0e0e">
<text x="254" y="126.9">AD转换电路</text>
<text x="228.6" y="180.3">LCD显示电路</text>
</g>
<text font-size="3.6" fill="#0e0e0e" x="137" y="86.5">去皮键</text>
<g font-size="2.5" fill="#0e0e0e">
<text x="137" y="30.8">电源开关1</text>
<text x="149.7" y="43.5">电源指示</text>
<text x="210.8" y="66.4">压力传感</text>
<text x="144.7" y="124.9">上拉电阻</text>
<text x="137" y="163">电源指示</text>
</g>
<g font-size="2.3" fill="#0e0e0e">
<text x="213.1" y="19.8">R1</text>
<text x="213.1" y="23.9">Res1</text>
<text x="215.9" y="20.6">240K</text>
<text x="32.7" y="27.4">T1</text>
<text x="68.3" y="28.2">D1</text>
<text x="12.4" y="30.8">P1</text>
<text x="70.9" y="33.3">Bridge1</text>
<text x="109" y="30.8">7805</text>
<text x="149.5" y="35.1">R2</text>
<text x="226.6" y="35.6">2</text>
<text x="12.4" y="40.9">220V~</text>
<text x="32.7" y="41.7">Trans</text>
<text x="88.4" y="41.4">C2</text>
<text x="126.6" y="41.4">C3</text>
<text x="134.4" y="40.9">C1</text>
<text x="137" y="36.6">SW-SPST</text>
<text x="147.2" y="40.9">D2</text>
<text x="149.5" y="41.7">500</text>
<text x="149.5" y="39.2">Res1</text>
<text x="192.7" y="37.6">R3</text>
<text x="192.7" y="41.7">Res1</text>
<text x="195.5" y="38.4">10K</text>
<text x="226.6" y="38.1">741</text>
<text x="81.1" y="46">220uF</text>
<text x="91.2" y="46">104 Cap</text>
<text x="96.1" y="43.2">C4</text>
<text x="126.8" y="46">22uF</text>
<text x="134.2" y="48.3">0.1uF</text>
<text x="201.4" y="53.4">R4</text>
<text x="201.4" y="58.5">1K</text>
<text x="201.4" y="55.9">Res1</text>
<text x="210.8" y="56.2">P2</text>
<text x="63.2" y="74">U1</text>
<text x="129.1" y="76.3">S1</text>
<text x="198.1" y="74">U2</text>
<text x="129.1" y="82.4">SW-PB</text>
<text x="144.6" y="98.2">R5</text>
<text x="23.6" y="104.8">C5</text>
<text x="23.6" y="111.9">30pf</text>
<text x="32.7" y="114.4">3</text>
<text x="32.7" y="117">XT</text>
<text x="23.6" y="120.1">C6</text>
<text x="23.6" y="127.2">30pf</text>
<text x="198.1" y="130">ADC0809</text>
<text x="63.2" y="140.1">AT89C51</text>
<text x="195.5" y="140.1">U3</text>
<text x="200.6" y="140.1">1602</text>
<text x="18.2" y="144.9">S2</text>
<text x="18.2" y="147.5">SW-PB</text>
<text x="35.3" y="144.9">C7</text>
<text x="35.3" y="147.5">CAP-E</text>
<text x="158.1" y="150.1">Q1</text>
<text x="158.1" y="152.6">2N3904</text>
<text x="162.2" y="155.2">LS1</text>
<text x="33.5" y="160.2">R6</text>
<text x="134.4" y="160.5">D3</text>
<text x="274.1" y="160.7">C8</text>
<text x="33.5" y="165.3">5.1k</text>
<text x="33.5" y="162.8">Res1</text>
<text x="162.2" y="165.8">Speaker</text>
<text x="197.8" y="163.3">C9</text>
<text x="135.2" y="172.9">R7</text>
<text x="198.1" y="170.6">104</text>
<text x="274.4" y="168.1">104</text>
<text x="135.2" y="178">500</text>
<text x="135.2" y="175.5">Res1</text>
<text x="205.7" y="178.3">1K</text>
<text x="205.7" y="175.7">R8</text>
</g>
<g font-size="2.3" fill="#262626">
<text x="160.1" y="28.2">VCC</text>
<text x="215.9" y="30.8">-12V</text>
<text x="248.9" y="42.2">SI</text>
<text x="185.4" y="48.6">GND</text>
<text x="215.9" y="51.1">+12V</text>
<text x="200.7" y="71.5">GND</text>
<text x="53.1" y="76.5">OE</text>
<text x="103.9" y="76.5">P00</text>
<text x="177.7" y="77.8">SI</text>
<text x="53.1" y="79.1">EOC</text>
<text x="53.1" y="81.6">ST</text>
<text x="103.9" y="79.1">P01</text>
<text x="103.9" y="81.6">P02</text>
<text x="147.2" y="79.1">P14</text>
<text x="53.1" y="84.2">CLK</text>
<text x="53.1" y="86.7">P14</text>
<text x="103.9" y="84.2">P03</text>
<text x="103.9" y="86.7">P04</text>
<text x="103.9" y="89.3">P05</text>
<text x="119.3" y="89.3">GND</text>
<text x="233.7" y="86.7">P34</text>
<text x="103.9" y="91.8">P06</text>
<text x="103.9" y="94.4">P07</text>
<text x="53.1" y="102">P32</text>
<text x="53.1" y="99.4">P33</text>
<text x="103.9" y="99.4">RS</text>
<text x="103.9" y="102">RW</text>
<text x="137" y="102">P00</text>
<text x="137.2" y="96.9">VCC</text>
<text x="233.7" y="99.4">EOC</text>
<text x="53.1" y="107.1">P35</text>
<text x="103.9" y="104.5">EN</text>
<text x="103.9" y="107.1">BJ</text>
<text x="137" y="104.5">P01</text>
<text x="137" y="107.1">P02</text>
<text x="53.1" y="109.6">P34</text>
<text x="137" y="109.6">P03</text>
<text x="137" y="112.1">P04</text>
<text x="183" y="112.1">VCC</text>
<text x="137" y="114.7">P05</text>
<text x="137" y="117.2">P06</text>
<text x="137" y="119.8">P07</text>
<text x="233.7" y="119.8">EN</text>
<text x="246.5" y="119.8">GND</text>
<text x="12.4" y="124.9">GND</text>
<text x="233.7" y="122.3">ST</text>
<text x="48" y="127.4">RST</text>
<text x="103.9" y="127.4">P30</text>
<text x="103.9" y="130">P31</text>
<text x="177.8" y="130">GND</text>
<text x="30.4" y="132.5">VCC</text>
<text x="53.1" y="135">P36</text>
<text x="53.1" y="132.5">P37</text>
<text x="155" y="140.1">VCC</text>
<text x="42.9" y="155.4">RST</text>
<text x="126.8" y="150.3">BJ</text>
<text x="215.9" y="165.6">RS</text>
<text x="220.9" y="165.6">RW</text>
<text x="226.1" y="165.6">EN</text>
<text x="231.1" y="165.6">P0.0 P0.1 P0.2 P0.3 P0.4</text>
<text x="256.6" y="165.6">P0.5</text>
<text x="261.7" y="165.6">P0.6 P0.7</text>
<text x="30.2" y="173.2">GND</text>
<text x="154.9" y="173.2">GND</text>
<text x="190.5" y="173.2">GND</text>
<text x="203.3" y="170.6">VCC</text>
<text x="269.4" y="170.6">VCC</text>
<text x="279.5" y="173.2">GND</text>
<text x="132" y="185.9">GND</text>
<text x="208.3" y="191">GND</text>
</g>
<g font-size="2.3">
<text x="17.1" y="34.6">1</text>
<text x="105.7" y="34.6">Vin</text>
<text x="113.1" y="34.6">Vout</text>
<text x="215.3" y="34.3" transform="rotate(-90 215.3 34.3)">7</text>
<text x="223" y="35.9">8</text>
<text x="17.1" y="37.1">2</text>
<text x="109" y="37.9">GND</text>
<text x="207.6" y="38.4">2</text>
<text x="223" y="40.9">6</text>
<text x="207.6" y="43.5">3</text>
<text x="223" y="46">1</text>
<text x="207.6" y="48.6">5</text>
<text x="215.3" y="49.7" transform="rotate(-90 215.3 49.7)">4</text>
<text x="212.6" y="60">1</text>
<text x="212.6" y="62.6">2</text>
<text x="60.1" y="76.5">1</text>
<text x="65" y="77.8">P1.0</text>
<text x="84.4" y="77.8">(AD0)P0.0</text>
<text x="98.3" y="76.5">39</text>
<text x="193.7" y="76.5">26</text>
<text x="199.9" y="77.8">IN-0</text>
<text x="219.9" y="77.8">msb2-1</text>
<text x="230.6" y="76.5">21 P30</text>
<text x="60.1" y="79.1">2</text>
<text x="60.1" y="81.6">3</text>
<text x="65" y="80.3">P1.1</text>
<text x="65" y="82.9">P1.2</text>
<text x="84.4" y="80.3">(AD1)P0.1</text>
<text x="84.4" y="82.9">(AD2)P0.2</text>
<text x="98.3" y="79.1">38</text>
<text x="98.3" y="81.6">37</text>
<text x="193.7" y="81.6">27</text>
<text x="199.9" y="82.9">IN-1</text>
<text x="223.7" y="80.3">2-2</text>
<text x="223.7" y="82.9">2-3</text>
<text x="230.6" y="79.1">20 P31</text>
<text x="230.6" y="81.6">19 P32</text>
<text x="60.1" y="84.2">4</text>
<text x="60.1" y="86.7">5</text>
<text x="60.1" y="89.3">6</text>
<text x="65" y="85.4">P1.3</text>
<text x="65" y="88">P1.4</text>
<text x="84.4" y="85.4">(AD3)P0.3</text>
<text x="84.4" y="88">(AD4)P0.4</text>
<text x="98.3" y="84.2">36</text>
<text x="98.3" y="86.7">35</text>
<text x="98.3" y="89.3">34</text>
<text x="193.7" y="86.7">28</text>
<text x="199.9" y="88">IN-2</text>
<text x="223.7" y="85.4">2-4</text>
<text x="223.7" y="88">2-5</text>
<text x="230.6" y="84.2">18 P33</text>
<text x="230.6" y="86.7">8</text>
<text x="230.6" y="89.3">15 P35</text>
<text x="60.1" y="91.8">7</text>
<text x="60.1" y="94.4">8</text>
<text x="65" y="90.6">P1.5</text>
<text x="65" y="93.1">P1.6</text>
<text x="65" y="95.6">P1.7</text>
<text x="84.4" y="90.6">(AD5)P0.5</text>
<text x="84.4" y="93.1">(AD6)P0.6</text>
<text x="84.4" y="95.6">(AD7)P0.7</text>
<text x="98.3" y="91.8">33</text>
<text x="98.3" y="94.4">32</text>
<text x="194.9" y="91.8">1</text>
<text x="199.9" y="93.1">IN-3</text>
<text x="221.1" y="95.6">lsb2-8</text>
<text x="223.7" y="90.6">2-6</text>
<text x="223.7" y="93.1">2-7</text>
<text x="230.6" y="91.8">14 P36</text>
<text x="230.6" y="94.4">17 P37</text>
<text x="58.9" y="102">12</text>
<text x="58.9" y="99.4">13</text>
<text x="65" y="100.7">P3.3(INT1)</text>
<text x="86.1" y="100.7">(A8)P2.0</text>
<text x="98.3" y="99.4">21</text>
<text x="98.3" y="102">22</text>
<text x="142.7" y="102">2</text>
<text x="142.7" y="99.4">1</text>
<text x="194.9" y="96.9">2</text>
<text x="194.9" y="102">3</text>
<text x="199.9" y="98.2">IN-4</text>
<text x="222.2" y="100.7">EOC</text>
<text x="230.6" y="99.4">7</text>
<text x="58.9" y="107.1">15</text>
<text x="65" y="103.3">P3.2(INT0)</text>
<text x="84.9" y="105.8">(A10)P2.2</text>
<text x="86.1" y="103.3">(A9)P2.1</text>
<text x="98.3" y="104.5">23</text>
<text x="98.3" y="107.1">24</text>
<text x="142.7" y="107.1">4</text>
<text x="142.7" y="104.5">3</text>
<text x="194.9" y="107.1">4</text>
<text x="199.9" y="103.3">IN-5</text>
<text x="219.4" y="105.8">ADD-A</text>
<text x="230.6" y="104.5">25</text>
<text x="230.6" y="107.1">24</text>
<text x="58.9" y="109.6">14</text>
<text x="65" y="110.9">P3.4(T0)</text>
<text x="65" y="108.3">P3.5(T1)</text>
<text x="84.9" y="110.9">(A12)P2.4</text>
<text x="84.9" y="113.4">(A13)P2.5</text>
<text x="85" y="108.3">(A11)P2.3</text>
<text x="98.3" y="109.6">25</text>
<text x="98.3" y="112.1">26</text>
<text x="142.7" y="112.1">6</text>
<text x="142.7" y="109.6">5</text>
<text x="194.9" y="112.1">5</text>
<text x="199.9" y="108.3">IN-6</text>
<text x="199.9" y="113.4">IN-7</text>
<text x="219.5" y="108.3">ADD-B</text>
<text x="219.5" y="110.9">ADD-C</text>
<text x="230.6" y="109.6">23</text>
<text x="58.9" y="114.7">31</text>
<text x="58.9" y="119.8">19</text>
<text x="65" y="116">EA/VPP</text>
<text x="84.9" y="116">(A14)P2.6</text>
<text x="84.9" y="118.5">(A15)P2.7</text>
<text x="98.3" y="114.7">27</text>
<text x="98.3" y="117.2">28</text>
<text x="142.7" y="119.8">9</text>
<text x="142.7" y="117.2">8</text>
<text x="142.7" y="114.7">7</text>
<text x="193.7" y="119.8">16</text>
<text x="222.3" y="116">ALE</text>
<text x="230.6" y="114.7">22 ST</text>
<text x="230.6" y="119.8">9</text>
<text x="58.9" y="122.3">18</text>
<text x="65" y="123.6">XTAL2</text>
<text x="65.5" y="121.1">XTAL1</text>
<text x="89.8" y="123.6">VCC</text>
<text x="98.3" y="124.9">20</text>
<text x="98.3" y="122.3">40</text>
<text x="193.7" y="124.9">12</text>
<text x="199.9" y="121.1">ref(-)</text>
<text x="217.8" y="121.1">ENABLE</text>
<text x="219.8" y="123.6">START</text>
<text x="230.6" y="122.3">6</text>
<text x="230.6" y="124.9">10 CLK</text>
<text x="60.1" y="127.4">9</text>
<text x="65" y="128.7">RST</text>
<text x="84" y="128.7">(RXD)P3.0</text>
<text x="84.1" y="131.2">(TXD)P3.1</text>
<text x="89.6" y="126.2">GND</text>
<text x="98.3" y="130">11</text>
<text x="98.3" y="127.4">10</text>
<text x="199.9" y="126.2">ref(+)</text>
<text x="218.5" y="126.2">CLOCK</text>
<text x="58.9" y="132.5">17</text>
<text x="58.9" y="135">16</text>
<text x="65" y="133.8">P3.7(RD)</text>
<text x="65" y="136.3">P3.6(WR)</text>
<text x="83.3" y="133.8">ALE/PROG</text>
<text x="88.9" y="136.3">PSEN</text>
<text x="98.3" y="135">29</text>
<text x="98.3" y="132.5">30</text>
<text x="200.1" y="152.1" transform="rotate(-90 200.1 152.1)">VSS</text>
<text x="206.5" y="152.1" transform="rotate(-90 206.5 152.1)">VCC</text>
<text x="211.5" y="152.1" transform="rotate(-90 211.5 152.1)">VEE</text>
<text x="216.7" y="152.1" transform="rotate(-90 216.7 152.1)">RS</text>
<text x="221.7" y="152.1" transform="rotate(-90 221.7 152.1)">R/W</text>
<text x="226.8" y="152.1" transform="rotate(-90 226.8 152.1)">E</text>
<text x="231.9" y="152.1" transform="rotate(-90 231.9 152.1)">D0</text>
<text x="237" y="152.1" transform="rotate(-90 237 152.1)">D1</text>
<text x="242.1" y="152.1" transform="rotate(-90 242.1 152.1)">D2</text>
<text x="247.2" y="152.1" transform="rotate(-90 247.2 152.1)">D3</text>
<text x="252.3" y="152.1" transform="rotate(-90 252.3 152.1)">D4</text>
<text x="257.3" y="152.1" transform="rotate(-90 257.3 152.1)">D5</text>
<text x="262.4" y="152.1" transform="rotate(-90 262.4 152.1)">D6</text>
<text x="267.5" y="152.1" transform="rotate(-90 267.5 152.1)">D7</text>
<text x="272.6" y="152.1" transform="rotate(-90 272.6 152.1)">VCC</text>
<text x="277.7" y="152.1" transform="rotate(-90 277.7 152.1)">VSS</text>
<text x="200.1" y="156.5" transform="rotate(-90 200.1 156.5)">1</text>
<text x="205.2" y="156.5" transform="rotate(-90 205.2 156.5)">2</text>
<text x="210.3" y="156.5" transform="rotate(-90 210.3 156.5)">3</text>
<text x="215.3" y="156.5" transform="rotate(-90 215.3 156.5)">4</text>
<text x="220.5" y="156.5" transform="rotate(-90 220.5 156.5)">5</text>
<text x="225.5" y="156.5" transform="rotate(-90 225.5 156.5)">6</text>
<text x="230.6" y="156.5" transform="rotate(-90 230.6 156.5)">7</text>
<text x="235.7" y="156.5" transform="rotate(-90 235.7 156.5)">8</text>
<text x="240.8" y="156.5" transform="rotate(-90 240.8 156.5)">9</text>
<text x="245.9" y="157.7" transform="rotate(-90 245.9 157.7)">10</text>
<text x="251" y="157.6" transform="rotate(-90 251 157.6)">11</text>
<text x="256.1" y="157.7" transform="rotate(-90 256.1 157.7)">12</text>
<text x="261.1" y="157.7" transform="rotate(-90 261.1 157.7)">13</text>
<text x="266.2" y="157.7" transform="rotate(-90 266.2 157.7)">14</text>
<text x="271.3" y="157.7" transform="rotate(-90 271.3 157.7)">15</text>
<text x="276.4" y="157.7" transform="rotate(-90 276.4 157.7)">16</text>
</g>
</svg>
